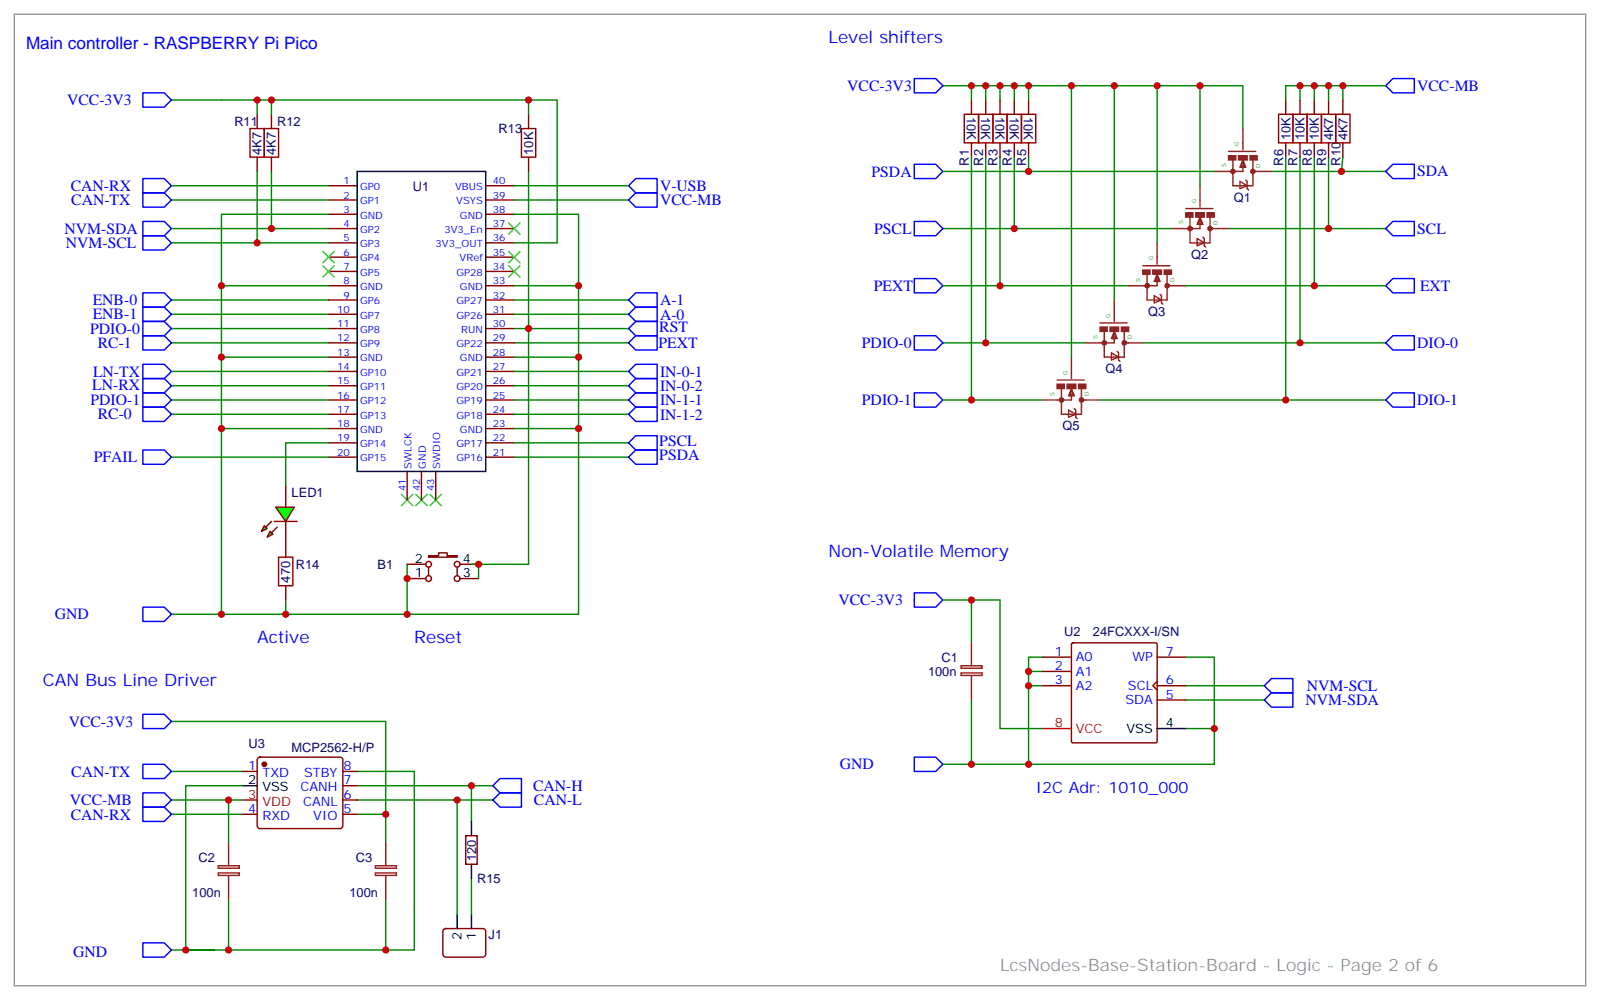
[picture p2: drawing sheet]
<svg xmlns="http://www.w3.org/2000/svg" width="395mm" height="247mm" viewBox="0 0 395 247" stroke-linecap="round" stroke-linejoin="round" font-family="sans-serif">
<g fill="none" stroke="#008700" stroke-width=".35">
<path d="M42.3 24.7h95.3v35.3h-10.6M63.5 24.7v3.5M67 24.7v3.5M130.5 24.7v3.5M232.8 21.2h74.1v10.6M239.9 21.2v3.5M239.9 38.8v60M243.4 21.2v3.5M243.4 38.8v45.9M246.9 21.2v3.5M246.9 38.8v31.8M250.5 21.2v3.5"/>
<path d="M250.5 38.8v17.6M254 21.2v3.5M254 38.8v3.5M264.6 21.2v67M275.2 21.2v52.9M285.8 21.2v38.8M296.3 21.2v24.7M317.5 24.7v-3.5h14.1v3.5M317.5 38.8v60M321 21.2v3.5M321 38.8v45.9M324.6 21.2v3.5"/>
<path d="M324.6 38.8v31.8M328.1 38.8v17.6M328.1 21.2v3.5M331.6 38.8l-.3 3.5M331.6 21.2h10.6M42.3 56.4h38.8M42.3 60h38.8M42.3 45.9h38.8M42.3 49.4h38.8M63.5 42.3v17.7M67 42.3v14.1M81.1 52.9h-26.4v17.7"/>
<path d="M127 52.9h15.9v17.7M127 45.9h28.2M127 49.4h28.2M130.5 42.3v97h-12.3M232.8 56.4h56.5M232.8 42.3h67.1M303.4 56.4h38.8M314 42.3h28.2M42.3 74.1h38.8M42.3 77.6h38.8M81.1 70.6h-26.4v81.1h88.2v-81.1h-15.9M127 74.1h28.2"/>
<path d="M127 77.6h28.2M232.8 70.6h45.9M292.8 70.6h49.4M42.3 84.7h38.8M42.3 98.8h38.8M42.3 95.2h38.8M42.3 91.7h38.8M42.3 81.1h38.8M54.7 88.2h26.4M127 84.7h28.2M127 98.8h28.2M127 95.2h28.2"/>
<path d="M127 91.7h28.2M127 81.1h28.2M127 88.2h15.9M232.8 84.7h35.3M232.8 98.8h24.7M271.6 98.8h70.6M282.2 84.7h60M42.3 102.3h38.8M54.7 105.8h26.4M81.1 109.4h-10.5v10.5M127 112.9h28.2M127 109.4h28.2"/>
<path d="M127 102.3h28.2M127 105.8h15.9M100.5 139.3v12.4M116.4 139.3h1.8M118.2 139.3v3.6M42.3 151.7h12.4M70.6 148.2v3.5M232.8 148.2h14.1v31.7h10.6M239.9 148.2v10.6M42.3 178.2h52.9v22.9h-7M239.9 172.9v15.8M254 169.3h3.5"/>
<path d="M254 165.8h3.5M257.5 162.3h-3.5v26.4M292.8 162.3h7.1v26.4h-67.1M292.8 169.3h19.4M292.8 172.9h19.4M292.8 179.9h7.1M42.3 197.6h17.7M42.3 190.5h17.7M56.4 197.6v10.5M60 194h-14.1v40.6h-3.6M88.2 190.5h14.1v44.1h-56.4h7M88.2 197.6h33.5"/>
<path d="M88.2 194h33.5M116.4 194v8.8M42.3 201.1h17.7M95.2 201.1v7M116.4 217v8.8M56.4 222.2v12.4M95.2 222.2v12.4"/>
</g>
<g fill="none" stroke="#870000" stroke-width=".35">
<path d="M63.5 28.2v3.6M63.5 38.8v3.5M67 28.2v3.6M67 38.8v3.5M130.5 28.2v3.6M130.5 38.8v3.5M239.9 24.7v3.5M239.9 35.3v3.5M243.4 24.7v3.5M243.4 35.3v3.5M246.9 24.7v3.5M246.9 35.3v3.5"/>
<path d="M250.5 24.7v3.5M250.5 35.3v3.5M254 24.7v3.5M254 35.3v3.5M317.5 24.7v3.5M317.5 35.3v3.5M321 24.7v3.5M321 35.3v3.5M324.6 24.7v3.5M324.6 35.3v3.5M328.1 24.7v3.5M328.1 35.3v3.5"/>
<path d="M331.6 24.7v3.5M331.6 35.3v3.5M81.1 45.9h7.1M81.1 49.4h7.1M81.1 52.9h7.1M81.1 56.4h7.1M81.1 60h7.1M119.9 45.9h7.1M119.9 49.4h7.1M119.9 52.9h7.1M119.9 56.4h7.1M119.9 60h7.1"/>
<path d="M81.1 63.5h7.1M81.1 67h7.1M81.1 70.6h7.1M81.1 74.1h7.1M81.1 77.6h7.1M119.9 63.5h7.1M119.9 67h7.1M119.9 70.6h7.1M119.9 74.1h7.1M119.9 77.6h7.1M81.1 81.1h7.1M81.1 84.7h7.1"/>
<path d="M81.1 88.2h7.1M81.1 91.7h7.1M81.1 95.2h7.1M81.1 98.8h7.1M119.9 81.1h7.1M119.9 84.7h7.1M119.9 88.2h7.1M119.9 91.7h7.1M119.9 95.2h7.1M119.9 98.8h7.1M70.6 119.9v5.3M81.1 102.3h7.1"/>
<path d="M81.1 105.8h7.1M81.1 109.4h7.1M81.1 112.9h7.1M100.5 116.4v7.1M104.1 116.4v7.1M107.6 116.4v7.1M119.9 102.3h7.1M119.9 105.8h7.1M119.9 109.4h7.1M119.9 112.9h7.1M70.6 128.8v8.8M100.5 139.3h4.6"/>
<path d="M105.8 137.2h2.5v-.7h2.1v.7h2.5v.4h-7.1zM113.6 139.3h4.6M70.6 144.6v3.6M100.5 142.9h4.6M105.8 140.1v2.1M112.9 140.1v2.1M113.6 142.9h4.6M264.6 158.9l.3-.1h20.5l.3 .1 .1 24.2-.2 .3h-20.7l-.3-.1zM257.5 162.3h7.1M257.5 169.3h7.1M257.5 165.8h7.1M285.8 168.3l-1.1 1 1.1 1.1"/>
<path d="M285.8 162.3h7M285.8 172.9h7M285.8 169.3h7M60 190.5h3.5M63.7 187.2l.5-.2h19.8a.71 .71 0 0 1 .7 .7v16.2a.76 .76 0 0 1-.7 .7h-19.8a.76 .76 0 0 1-.7-.7v-16.2zM84.7 190.5h3.5M84.7 197.6h3.5M84.7 194h3.5M60 201.1h3.5M84.7 201.1h3.5M115 206.4h2.8v7h-2.8zM109.6 229.5l.5-.2h9.1a.71 .71 0 0 1 .7 .7v5.7a.76 .76 0 0 1-.7 .7h-9.1a.76 .76 0 0 1-.7-.7v-5.7z"/>
<circle cx="105.8" cy="139.3" r=".71"/>
<circle cx="112.9" cy="139.3" r=".71"/>
<circle cx="105.8" cy="142.9" r=".71"/>
<circle cx="112.9" cy="142.9" r=".71"/>
</g>
<g fill="none" stroke="#a10000" stroke-width=".35">
<path d="M61.7 31.8h3.6v7h-3.6zM65.3 31.8h3.5v7h-3.5zM128.8 31.8h3.5v7h-3.5zM238.1 28.2h3.6v7.1h-3.6zM241.7 28.2h3.5v7.1h-3.5zM245.2 28.2h3.5v7.1h-3.5zM248.7 28.2h3.5v7.1h-3.5zM252.2 28.2h3.6v7.1h-3.6zM315.7 28.2h3.6v7.1h-3.6zM319.3 28.2h3.5v7.1h-3.5zM322.8 28.2h3.5v7.1h-3.5zM326.3 28.2h3.5v7.1h-3.5z"/>
<path d="M329.8 28.2h3.6v7.1h-3.6zM68.8 137.6h3.5v7h-3.5z"/>
</g>
<g fill="none" stroke="#8c2424" stroke-width=".35">
<path d="M303.4 37.4h6.7M304.4 39.5v6.4h5v-6.4M306.9 31.8v5.2M306.9 39.5l.7 1.8h-1.4zM285.8 60v5.3M292.8 51.5h6.7M293.9 53.6v6.4h4.9v-6.4M295.6 58.9l1.8 1.1-1.8 .7zM296 55.4l.3-1.4 .4 1.4M296.3 55v1.4h-7M296.3 45.9v5.3M296.3 53.6l.7 1.8h-1.4z"/>
<path d="M297 58.6l.4 .3v1.8l.3 .3M298.8 56.4h4.6M306.2 44.8l1.8 1.1-1.8 .7zM306.6 41.3l.3-1.4 .4 1.4M306.9 40.9v1.4h-7M307.6 44.4l.4 .4v1.8l.3 .3M309.4 42.3h4.6M271.6 79.7h6.7M275.2 74.1v5.3M282.2 65.6h6.7M283.3 67.7v6.4h4.9v-6.4M285 73l1.8 1.1-1.8 .7z"/>
<path d="M285.4 69.5l.4-1.4 .3 1.4M285.8 69.1v1.5h-7.1M285.8 67.7l.7 1.8h-1.5zM286.5 72.7l.3 .3v1.8l.4 .3M288.2 70.6h4.6M261.1 93.8h6.7M262.1 96v6.3h5v-6.3M264.2 97.7l.4-1.4 .3 1.4M264.6 97.4v1.4h-7.1M264.6 88.2v5.3M264.6 96l.7 1.7h-1.4zM267.1 98.8h4.5"/>
<path d="M272.7 81.8v6.4h4.9v-6.4M274.5 87.1l1.7 1.1-1.7 .7zM274.8 83.6l.4-1.4 .3 1.4M275.2 83.3v1.4h-7.1M275.2 81.8l.7 1.8h-1.4zM275.9 86.8l.3 .3v1.8l.4 .4M277.6 84.7h4.6M263.9 101.2l1.7 1.1-1.7 .7zM265.3 100.9l.3 .3v1.8l.4 .4M239.9 158.8v5.6M237.3 166.2h5.2v.6h-5.2zM237.3 164.4h5.2v.6h-5.2z"/>
<path d="M239.9 166.9v6M53.9 215.5h5.2v.7h-5.2zM53.9 213.8h5.2v.6h-5.2zM56.4 208.1v5.7M56.4 216.3v5.9M92.7 215.5h5.2v.7h-5.2zM92.7 213.8h5.2v.6h-5.2zM95.2 208.1v5.7M95.2 216.3v5.9"/>
</g>
<g fill="none" stroke="#00f" stroke-width=".35">
<path d="M225.8 19.4h5.3l1.7 1.8-1.7 1.7h-5.3zM35.3 22.9h5.3l1.7 1.8-1.7 1.8h-5.3zM342.2 21.2l1.8-1.8h5.2v3.5h-5.2zM35.3 54.7h5.3l1.7 1.7-1.7 1.8h-5.3zM35.3 58.2h5.3l1.7 1.8-1.7 1.7h-5.3zM35.3 44.1h5.3l1.7 1.8-1.7 1.7h-5.3zM35.3 47.6h5.3l1.7 1.8-1.7 1.8h-5.3zM155.2 45.9l1.8-1.8h5.3v3.5h-5.3zM155.2 49.4l1.8-1.8h5.3v3.6h-5.3zM225.8 54.7h5.3l1.7 1.7-1.7 1.8h-5.3zM225.8 40.6h5.3l1.7 1.7-1.7 1.8h-5.3zM342.2 56.4l1.8-1.7h5.2v3.5h-5.2z"/>
<path d="M342.2 42.3l1.8-1.7h5.2v3.5h-5.2zM35.3 72.3h5.3l1.7 1.8-1.7 1.7h-5.3zM35.3 75.8h5.3l1.7 1.8-1.7 1.8h-5.3zM35.3 79.4h5.3l1.7 1.7-1.7 1.8h-5.3zM155.2 77.6l1.8-1.8h5.3v3.6h-5.3zM155.2 74.1l1.8-1.8h5.3v3.5h-5.3zM225.8 68.8h5.3l1.7 1.8-1.7 1.7h-5.3zM342.2 70.6l1.8-1.8h5.2v3.5h-5.2zM35.3 82.9h5.3l1.7 1.8-1.7 1.7h-5.3zM35.3 93.5h5.3l1.7 1.7-1.7 1.8h-5.3zM35.3 90h5.3l1.7 1.7-1.7 1.8h-5.3zM35.3 97h5.3l1.7 1.8-1.7 1.7h-5.3z"/>
<path d="M155.2 98.8l1.8-1.8h5.3v3.5h-5.3zM155.2 95.2l1.8-1.7h5.3v3.5h-5.3zM155.2 91.7l1.8-1.7h5.3v3.5h-5.3zM155.2 81.1l1.8-1.7h5.3v3.5h-5.3zM157 82.9h5.3v3.5h-5.3l-1.8-1.7zM225.8 82.9h5.3l1.7 1.8-1.7 1.7h-5.3zM225.8 97h5.3l1.7 1.8-1.7 1.7h-5.3zM342.2 84.7l1.8-1.8h5.2v3.5h-5.2zM342.2 98.8l1.8-1.8h5.2v3.5h-5.2zM35.3 100.5h5.3l1.7 1.8-1.7 1.8h-5.3zM155.2 112.9l1.8-1.8h5.3v3.6h-5.3zM155.2 109.4l1.8-1.8h5.3v3.5h-5.3z"/>
<path d="M155.2 102.3l1.8-1.8h5.3v3.6h-5.3zM35.3 149.9h5.3l1.7 1.8-1.7 1.8h-5.3zM225.8 146.4h5.3l1.7 1.8-1.7 1.7h-5.3zM35.3 176.4h5.3l1.7 1.8-1.7 1.7h-5.3zM312.2 169.3l1.8-1.7h5.3v3.5h-5.3zM312.2 172.9l1.8-1.8h5.3v3.5h-5.3zM35.3 195.8h5.3l1.7 1.8-1.7 1.7h-5.3zM35.3 199.3h5.3l1.7 1.8-1.7 1.7h-5.3zM35.3 188.7h5.3l1.7 1.8-1.7 1.8h-5.3zM123.5 195.8h5.3v3.5h-5.3l-1.8-1.7zM123.5 192.3h5.3v3.5h-5.3l-1.8-1.8zM225.8 187h5.3l1.7 1.7-1.7 1.8h-5.3z"/>
<path d="M35.3 232.8h5.3l1.7 1.8-1.7 1.8h-5.3z"/>
</g>
<path d="M88.2 42.3h31.7v74.1h-31.7zM285.8 179.9h7M60 194h3.5M116.4 202.8v3.6M116.4 213.4v3.6M112.9 225.8v3.5M116.4 225.8v3.5" fill="none" stroke="#000" stroke-width=".35"/>
<path d="M257.5 179.9h7.1M60 197.6h3.5" fill="none" stroke="#f00" stroke-width=".35"/>
<g fill="none" stroke="#3c3" stroke-width=".35">
<path d="M125.6 55l2.8 2.9M128.4 55l-2.8 2.9M79.7 62.1l2.8 2.8M82.5 62.1l-2.8 2.8M125.6 62.1l2.8 2.8M125.6 65.6l2.8 2.8M128.4 62.1l-2.8 2.8M128.4 65.6l-2.8 2.8M99.1 122.1l2.9 2.8M102 122.1l-2.9 2.8M102.7 122.1l2.8 2.8M105.5 122.1l-2.8 2.8"/>
<path d="M106.2 122.1l2.8 2.8M109 122.1l-2.8 2.8"/>
</g>
<g fill="none" stroke="#8c2424" stroke-width=".71">
<circle cx="293.9" cy="56.4" r=".35"/>
<circle cx="298.8" cy="56.4" r=".35"/>
<circle cx="304.4" cy="42.3" r=".35"/>
<circle cx="309.4" cy="42.3" r=".35"/>
<circle cx="283.3" cy="70.6" r=".35"/>
<circle cx="288.2" cy="70.6" r=".35"/>
<circle cx="262.1" cy="98.8" r=".35"/>
<circle cx="267.1" cy="98.8" r=".35"/>
<circle cx="272.7" cy="84.7" r=".35"/>
<circle cx="277.6" cy="84.7" r=".35"/>
</g>
<g fill="#8c2424" stroke="#8c2424" stroke-width=".35">
<path d="M292.8 52.6h1.8v1h-1.8z"/>
<path d="M298.1 52.6h1.8v1h-1.8z"/>
<path d="M295.3 52.6h2.1v1h-2.1z"/>
<path d="M303.4 38.5h1.8v1h-1.8z"/>
<path d="M308.7 38.5h1.7v1h-1.7z"/>
<path d="M305.9 38.5h2.1v1h-2.1z"/>
<path d="M282.2 66.7h1.8v1h-1.8z"/>
<path d="M287.5 66.7h1.8v1h-1.8z"/>
<path d="M284.7 66.7h2.1v1h-2.1z"/>
<path d="M271.6 80.8h1.8v1h-1.8z"/>
<path d="M276.9 80.8h1.8v1h-1.8z"/>
<path d="M274.1 80.8h2.1v1h-2.1z"/>
<path d="M261.1 94.9h1.7v1.1h-1.7z"/>
<path d="M266.3 94.9h1.8v1.1h-1.8z"/>
<path d="M263.5 94.9h2.1v1.1h-2.1z"/>
</g>
<circle cx="65.3" cy="188.7" r=".53" fill="#870000" stroke="#870000" stroke-width=".35"/>
<g fill="#0f0" stroke="#870000" stroke-width=".35">
<path d="M66.7 131.2l.7 .7-1.4 .7z"/>
<path d="M65.3 129.8l.7 .7-1.4 .7z"/>
</g>
<g fill="#870000" stroke="#870000" stroke-width=".35">
<path d="M68.4 130.2l-1.4 1.4z"/>
<path d="M67 128.8l-1.4 1.4z"/>
</g>
<path d="M67.7 128.8h5.7z" fill="#f00" stroke="#870000" stroke-width=".35"/>
<path d="M68.1 125.2h4.6l-2.1 3.6z" fill="#0f0" stroke="#870000" stroke-width=".35"/>
<path d="M35.3 111.1h5.3l1.7 1.8-1.7 1.8h-5.3z" fill="none" stroke="#00f" stroke-width=".35"/>
<path d="M42.3 112.9h38.8M112.9 197.6v28.2" fill="none" stroke="#008700" stroke-width=".35"/>
<path d="M79.7 65.6l2.8 2.8M82.5 65.6l-2.8 2.8" fill="none" stroke="#3c3" stroke-width=".35"/>
<path d="M3.5 3.5h388.1v239.9h-388.1z" fill="none" stroke="#999" stroke-width=".35"/>
<g fill="#c00">
<circle cx="100.5" cy="142.9" r=".88"/>
<circle cx="100.5" cy="151.7" r=".88"/>
<circle cx="142.9" cy="105.8" r=".88"/>
<circle cx="142.9" cy="88.2" r=".88"/>
<circle cx="70.6" cy="151.7" r=".88"/>
<circle cx="54.7" cy="151.7" r=".88"/>
<circle cx="299.9" cy="179.9" r=".88"/>
<circle cx="239.9" cy="188.7" r=".88"/>
<circle cx="239.9" cy="148.2" r=".88"/>
<circle cx="254" cy="188.7" r=".88"/>
<circle cx="254" cy="169.3" r=".88"/>
<circle cx="254" cy="165.8" r=".88"/>
<circle cx="95.3" cy="201.1" r=".88"/>
<circle cx="54.7" cy="105.8" r=".88"/>
<circle cx="116.4" cy="194" r=".88"/>
<circle cx="95.3" cy="234.6" r=".88"/>
<circle cx="54.7" cy="88.2" r=".88"/>
<circle cx="54.7" cy="70.6" r=".88"/>
<circle cx="142.9" cy="70.6" r=".88"/>
<circle cx="67" cy="24.7" r=".88"/>
<circle cx="130.5" cy="24.7" r=".88"/>
<circle cx="118.2" cy="139.3" r=".88"/>
<circle cx="130.5" cy="81.1" r=".88"/>
<circle cx="63.5" cy="24.7" r=".88"/>
<circle cx="67" cy="56.4" r=".88"/>
<circle cx="63.5" cy="60" r=".88"/>
<circle cx="324.6" cy="70.6" r=".88"/>
<circle cx="328.1" cy="56.4" r=".88"/>
<circle cx="331.3" cy="42.3" r=".88"/>
<circle cx="254" cy="21.2" r=".88"/>
<circle cx="250.5" cy="21.2" r=".88"/>
<circle cx="246.9" cy="21.2" r=".88"/>
<circle cx="246.9" cy="70.6" r=".88"/>
<circle cx="250.5" cy="56.4" r=".88"/>
<circle cx="254" cy="42.3" r=".88"/>
<circle cx="243.4" cy="21.2" r=".88"/>
<circle cx="239.9" cy="21.2" r=".88"/>
<circle cx="243.4" cy="84.7" r=".88"/>
<circle cx="239.9" cy="98.8" r=".88"/>
<circle cx="264.6" cy="21.2" r=".88"/>
<circle cx="275.2" cy="21.2" r=".88"/>
<circle cx="285.8" cy="21.2" r=".88"/>
<circle cx="296.3" cy="21.2" r=".88"/>
<circle cx="317.5" cy="98.8" r=".88"/>
<circle cx="321" cy="84.7" r=".88"/>
<circle cx="328.1" cy="21.2" r=".88"/>
<circle cx="324.6" cy="21.2" r=".88"/>
<circle cx="321" cy="21.2" r=".88"/>
<circle cx="331.6" cy="21.2" r=".88"/>
<circle cx="45.9" cy="234.6" r=".88"/>
<circle cx="56.4" cy="197.6" r=".88"/>
<circle cx="56.4" cy="234.6" r=".88"/>
<circle cx="112.9" cy="197.6" r=".88"/>
</g>
<g font-size="4.2" fill="#00f">
<text x="204.6" y="10.6">Level shifters</text>
<text x="6.4" y="12.1">Main controller - RASPBERRY Pi Pico</text>
<text x="204.6" y="137.6">Non-Volatile Memory</text>
<text x="63.5" y="158.8">Active</text>
<text x="102.3" y="158.8">Reset</text>
<text x="10.6" y="169.3">CAN Bus Line Driver</text>
</g>
<text font-size="4.2" fill="#999" x="246.9" y="239.9">LcsNodes-Base-Station-Board - Logic - Page 2 of 6</text>
<g font-size="3.9" fill="#00f">
<text x="209.2" y="22.4">VCC-3V3</text>
<text x="350" y="22.6">VCC-MB</text>
<text x="16.6" y="26">VCC-3V3</text>
<text x="17.5" y="47.1">CAN-RX</text>
<text x="163" y="47.2">V-USB</text>
<text x="215.2" y="43.6">PSDA</text>
<text x="350" y="43.6">SDA</text>
<text x="17.6" y="50.7">CAN-TX</text>
<text x="163" y="50.7">VCC-MB</text>
<text x="15.9" y="57.8">NVM-SDA</text>
<text x="215.9" y="57.7">PSCL</text>
<text x="350" y="57.7">SCL</text>
<text x="16.3" y="61.3">NVM-SCL</text>
<text x="215.8" y="71.8">PEXT</text>
<text x="350.7" y="71.8">EXT</text>
<text x="22.9" y="75.3">ENB-0</text>
<text x="163" y="75.4">A-1</text>
<text x="22.3" y="82.4">PDIO-0</text>
<text x="22.9" y="78.8">ENB-1</text>
<text x="162.8" y="82">RST</text>
<text x="163" y="78.9">A-0</text>
<text x="24.1" y="85.9">RC-1</text>
<text x="162.6" y="85.9">PEXT</text>
<text x="212.8" y="85.9">PDIO-0</text>
<text x="350" y="85.9">DIO-0</text>
<text x="23" y="93">LN-TX</text>
<text x="163" y="93">IN-0-1</text>
<text x="22.3" y="100">PDIO-1</text>
<text x="22.8" y="96.4">LN-RX</text>
<text x="163" y="100.1">IN-1-1</text>
<text x="163" y="96.6">IN-0-2</text>
<text x="212.8" y="100">PDIO-1</text>
<text x="350" y="100">DIO-1</text>
<text x="24.1" y="103.6">RC-0</text>
<text x="163" y="103.6">IN-1-2</text>
<text x="162.8" y="113.7">PSDA</text>
<text x="162.8" y="110.2">PSCL</text>
<text x="23.1" y="114.2">PFAIL</text>
<text x="207.1" y="149.5">VCC-3V3</text>
<text x="13.6" y="153">GND</text>
<text x="322.7" y="170.6">NVM-SCL</text>
<text x="17" y="179.4">VCC-3V3</text>
<text x="322.4" y="174.1">NVM-SDA</text>
<text x="17.6" y="191.8">CAN-TX</text>
<text x="207.4" y="189.9">GND</text>
<text x="131.6" y="195.3">CAN-H</text>
<text x="255.8" y="195.8">I2C Adr: 1010_000</text>
<text x="17.3" y="198.8">VCC-MB</text>
<text x="17.5" y="202.4">CAN-RX</text>
<text x="131.8" y="198.8">CAN-L</text>
<text x="18.1" y="236.4">GND</text>
</g>
<g font-size="3.2" fill="#000080">
<text x="238.7" y="28.8" transform="rotate(90 238.7 28.8)">10K</text>
<text x="242.3" y="28.8" transform="rotate(90 242.3 28.8)">10K</text>
<text x="245.8" y="28.8" transform="rotate(90 245.8 28.8)">10K</text>
<text x="249.3" y="28.8" transform="rotate(90 249.3 28.8)">10K</text>
<text x="252.9" y="28.8" transform="rotate(90 252.9 28.8)">10K</text>
<text x="57.9" y="31.1">R11</text>
<text x="68.5" y="31.1">R12</text>
<text x="123.1" y="32.9">R13</text>
<text x="318.6" y="34.7" transform="rotate(-90 318.6 34.7)">10K</text>
<text x="322.2" y="34.7" transform="rotate(-90 322.2 34.7)">10K</text>
<text x="325.7" y="34.7" transform="rotate(-90 325.7 34.7)">10K</text>
<text x="329.2" y="34.7" transform="rotate(-90 329.2 34.7)">4K7</text>
<text x="332.8" y="34.7" transform="rotate(-90 332.8 34.7)">4K7</text>
<text x="64.6" y="38.2" transform="rotate(-90 64.6 38.2)">4K7</text>
<text x="68.1" y="38.2" transform="rotate(-90 68.1 38.2)">4K7</text>
<text x="131.6" y="38.2" transform="rotate(-90 131.6 38.2)">10K</text>
<text x="239.3" y="40.9" transform="rotate(-90 239.3 40.9)">R1</text>
<text x="242.8" y="40.9" transform="rotate(-90 242.8 40.9)">R2</text>
<text x="246.3" y="40.9" transform="rotate(-90 246.3 40.9)">R3</text>
<text x="249.9" y="40.9" transform="rotate(-90 249.9 40.9)">R4</text>
<text x="253.4" y="40.9" transform="rotate(-90 253.4 40.9)">R5</text>
<text x="316.9" y="40.9" transform="rotate(-90 316.9 40.9)">R6</text>
<text x="320.4" y="40.9" transform="rotate(-90 320.4 40.9)">R7</text>
<text x="323.9" y="40.9" transform="rotate(-90 323.9 40.9)">R8</text>
<text x="327.5" y="40.9" transform="rotate(-90 327.5 40.9)">R9</text>
<text x="331" y="40.9" transform="rotate(-90 331 40.9)">R10</text>
<text x="102" y="47.1">U1</text>
<text x="304.7" y="49.9">Q1</text>
<text x="294.1" y="64">Q2</text>
<text x="283.6" y="78.1">Q3</text>
<text x="273" y="92.2">Q4</text>
<text x="262.4" y="106.3">Q5</text>
<text x="72" y="122.8">LED1</text>
<text x="71.7" y="143.9" transform="rotate(-90 71.7 143.9)">470</text>
<text x="73" y="140.5">R14</text>
<text x="93.2" y="140.5">B1</text>
<text x="262.8" y="157">U2</text>
<text x="269.9" y="157">24FCXXX-I/SN</text>
<text x="229.2" y="167">100n</text>
<text x="232.5" y="163.4">C1</text>
<text x="61.4" y="184.7">U3</text>
<text x="72" y="185.8">MCP2562-H/P</text>
<text x="49" y="212.8">C2</text>
<text x="87.9" y="212.8">C3</text>
<text x="117.6" y="212.7" transform="rotate(-90 117.6 212.7)">120</text>
<text x="47.5" y="221.6">100n</text>
<text x="86.3" y="221.6">100n</text>
<text x="117.8" y="218.1">R15</text>
<text x="120.6" y="231.8">J1</text>
</g>
<g font-size="3.2">
<text x="102.4" y="142.5">1</text>
<text x="102.4" y="139">2</text>
<text x="114.3" y="142.5">3</text>
<text x="114.3" y="139">4</text>
<text x="287.9" y="179.6">4</text>
<text x="278.2" y="181">VSS</text>
<text x="61.3" y="193.7">2</text>
<text x="64.8" y="195.4">VSS</text>
<text x="113.9" y="232" transform="rotate(-90 113.9 232)">2</text>
<text x="117.5" y="232" transform="rotate(-90 117.5 232)">1</text>
</g>
<g font-size="3.2" fill="#00f">
<text x="260.4" y="161.9">1</text>
<text x="287.9" y="161.9">7</text>
<text x="260.4" y="165.5">2</text>
<text x="265.6" y="163.3">A0</text>
<text x="265.6" y="166.9">A1</text>
<text x="279.6" y="163.3">WP</text>
<text x="260.4" y="169">3</text>
<text x="265.6" y="170.4">A2</text>
<text x="277.9" y="173.9">SDA</text>
<text x="278.5" y="170.4">SCL</text>
<text x="287.9" y="172.5">5</text>
<text x="287.9" y="169">6</text>
<text x="61.3" y="190.1">1</text>
<text x="64.8" y="191.9">TXD</text>
<text x="75.1" y="191.9">STBY</text>
<text x="84.8" y="190.1">8</text>
<text x="74.2" y="195.4">CANH</text>
<text x="84.8" y="197.2">6</text>
<text x="84.8" y="193.7">7</text>
<text x="61.3" y="200.7">4</text>
<text x="64.8" y="202.5">RXD</text>
<text x="74.8" y="199">CANL</text>
<text x="77.4" y="202.5">VIO</text>
<text x="84.8" y="200.7">5</text>
</g>
<g font-size="3.2" fill="#f00">
<text x="260.4" y="179.6">8</text>
<text x="265.6" y="181">VCC</text>
<text x="61.3" y="197.2">3</text>
<text x="64.8" y="199">VDD</text>
</g>
<g font-size="2.5" fill="#00f">
<text x="84.9" y="45.5">1</text>
<text x="88.9" y="46.9">GP0</text>
<text x="112.4" y="46.9">VBUS</text>
<text x="121.7" y="45.5">40</text>
<text x="84.9" y="52.6">3</text>
<text x="84.9" y="49">2</text>
<text x="88.9" y="54">GND</text>
<text x="88.9" y="50.4">GP1</text>
<text x="112.7" y="50.4">VSYS</text>
<text x="113.6" y="54">GND</text>
<text x="121.7" y="49">39</text>
<text x="121.7" y="52.6">38</text>
<text x="84.9" y="59.6">5</text>
<text x="84.9" y="56.1">4</text>
<text x="88.9" y="57.5">GP2</text>
<text x="109.7" y="57.5">3V3_En</text>
<text x="121.7" y="56.1">37</text>
<text x="121.7" y="59.6">36</text>
<text x="84.9" y="63.1">6</text>
<text x="88.9" y="64.6">GP4</text>
<text x="88.9" y="61">GP3</text>
<text x="107.6" y="61">3V3_OUT</text>
<text x="113.5" y="64.6">VRef</text>
<text x="121.7" y="63.1">35</text>
<text x="84.9" y="70.2">8</text>
<text x="84.9" y="66.7">7</text>
<text x="88.9" y="71.6">GND</text>
<text x="88.9" y="68.1">GP5</text>
<text x="112.7" y="68.1">GP28</text>
<text x="113.6" y="71.6">GND</text>
<text x="121.7" y="66.7">34</text>
<text x="121.7" y="70.2">33</text>
<text x="83.3" y="77.3">10</text>
<text x="84.9" y="73.7">9</text>
<text x="88.9" y="75.1">GP6</text>
<text x="112.7" y="75.1">GP27</text>
<text x="121.7" y="73.7">32</text>
<text x="121.7" y="77.3">31</text>
<text x="83.3" y="80.8">11</text>
<text x="88.9" y="82.2">GP8</text>
<text x="88.9" y="78.7">GP7</text>
<text x="112.7" y="78.7">GP26</text>
<text x="113.9" y="82.2">RUN</text>
<text x="121.7" y="80.8">30</text>
<text x="83.3" y="87.8">13</text>
<text x="83.3" y="84.3">12</text>
<text x="88.9" y="89.3">GND</text>
<text x="88.9" y="85.7">GP9</text>
<text x="112.7" y="85.7">GP22</text>
<text x="113.6" y="89.3">GND</text>
<text x="121.7" y="84.3">29</text>
<text x="121.7" y="87.8">28</text>
<text x="83.3" y="94.9">15</text>
<text x="83.3" y="91.4">14</text>
<text x="88.9" y="92.8">GP10</text>
<text x="112.7" y="92.8">GP21</text>
<text x="121.7" y="91.4">27</text>
<text x="121.7" y="94.9">26</text>
<text x="83.3" y="102">17</text>
<text x="83.3" y="98.4">16</text>
<text x="88.9" y="99.8">GP12</text>
<text x="88.9" y="96.3">GP11</text>
<text x="112.7" y="96.3">GP20</text>
<text x="112.7" y="99.8">GP19</text>
<text x="121.7" y="98.4">25</text>
<text x="121.7" y="102">24</text>
<text x="83.3" y="105.5">18</text>
<text x="88.9" y="106.9">GND</text>
<text x="88.9" y="103.4">GP13</text>
<text x="112.7" y="103.4">GP18</text>
<text x="113.6" y="106.9">GND</text>
<text x="121.7" y="105.5">23</text>
<text x="83.3" y="112.5">20</text>
<text x="83.3" y="109">19</text>
<text x="88.9" y="113.9">GP15</text>
<text x="88.9" y="110.4">GP14</text>
<text x="112.7" y="110.4">GP17</text>
<text x="112.7" y="113.9">GP16</text>
<text x="121.7" y="109">22</text>
<text x="121.7" y="112.5">21</text>
<text x="101.6" y="115.7" transform="rotate(-90 101.6 115.7)">SWLCK</text>
<text x="105.1" y="115.7" transform="rotate(-90 105.1 115.7)">GND</text>
<text x="108.7" y="115.7" transform="rotate(-90 108.7 115.7)">SWDIO</text>
<text x="100.2" y="121.3" transform="rotate(-90 100.2 121.3)">41</text>
<text x="103.7" y="121.3" transform="rotate(-90 103.7 121.3)">42</text>
<text x="107.2" y="121.3" transform="rotate(-90 107.2 121.3)">43</text>
</g>
<g font-size="1.4" fill="#238d23">
<text x="302.8" y="41.3" transform="rotate(-90 302.8 41.3)">S</text>
<text x="305.9" y="36.1" transform="rotate(-90 305.9 36.1)">G</text>
<text x="311.2" y="41.4" transform="rotate(-90 311.2 41.4)">D</text>
<text x="295.4" y="50.2" transform="rotate(-90 295.4 50.2)">G</text>
<text x="292.2" y="55.4" transform="rotate(-90 292.2 55.4)">S</text>
<text x="300.6" y="55.5" transform="rotate(-90 300.6 55.5)">D</text>
<text x="284.8" y="64.3" transform="rotate(-90 284.8 64.3)">G</text>
<text x="281.6" y="69.5" transform="rotate(-90 281.6 69.5)">S</text>
<text x="290.1" y="69.6" transform="rotate(-90 290.1 69.6)">D</text>
<text x="271" y="83.6" transform="rotate(-90 271 83.6)">S</text>
<text x="274.2" y="78.4" transform="rotate(-90 274.2 78.4)">G</text>
<text x="279.5" y="83.7" transform="rotate(-90 279.5 83.7)">D</text>
<text x="263.6" y="92.5" transform="rotate(-90 263.6 92.5)">G</text>
<text x="260.4" y="97.7" transform="rotate(-90 260.4 97.7)">S</text>
<text x="268.9" y="97.8" transform="rotate(-90 268.9 97.8)">D</text>
</g>
</svg>
